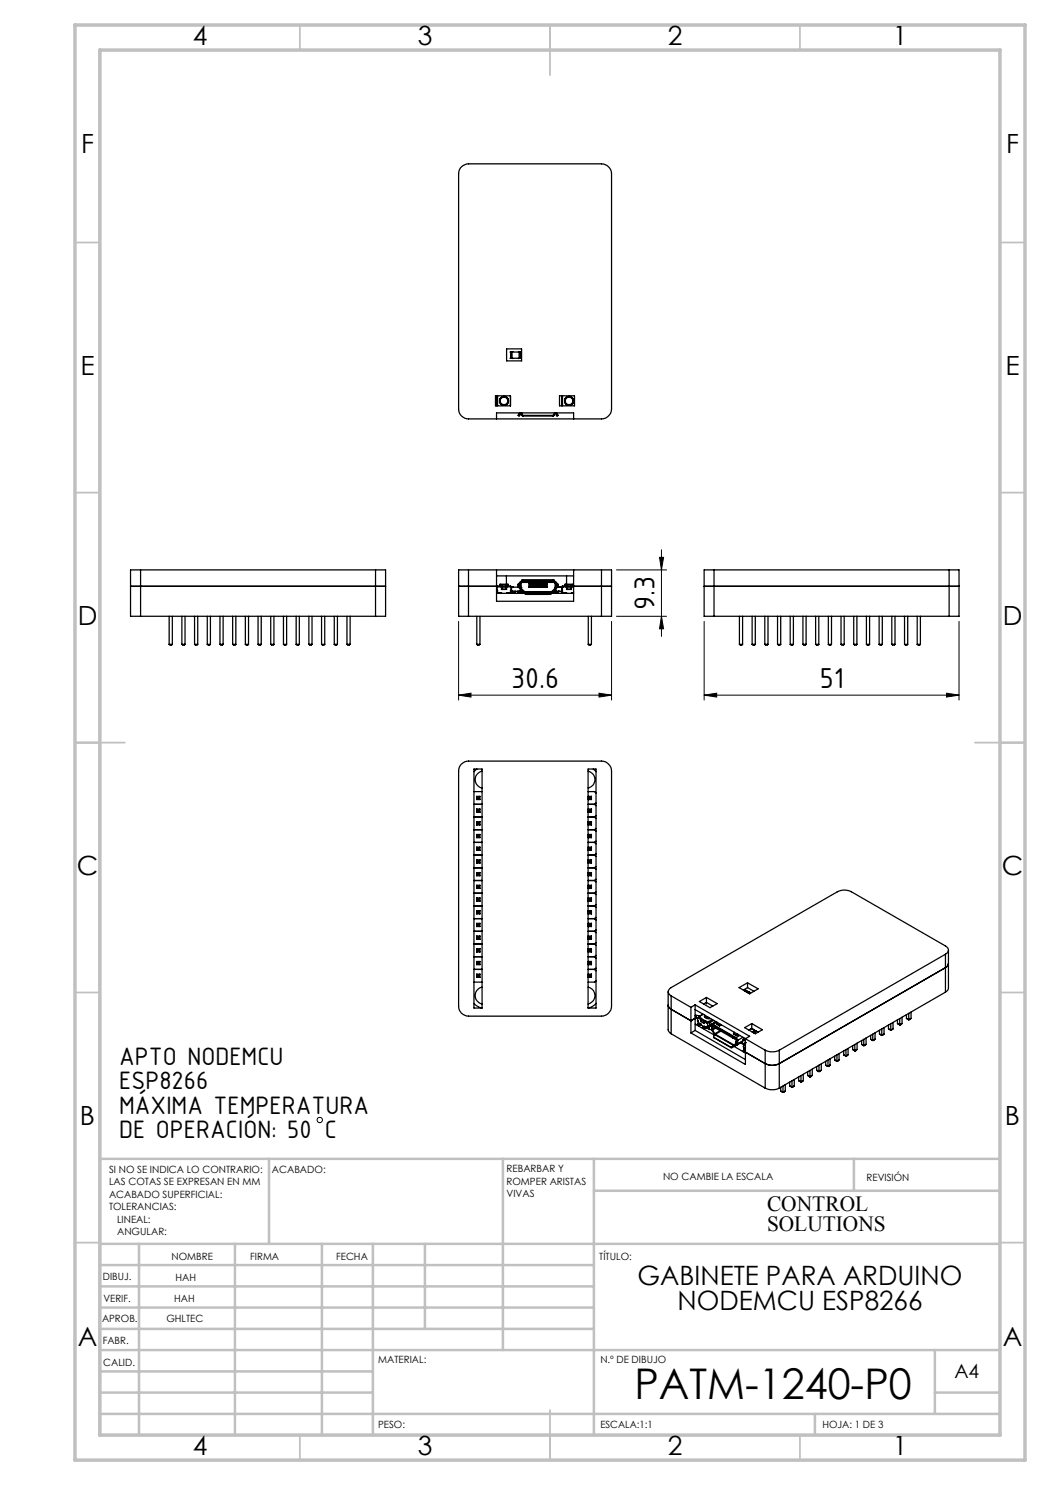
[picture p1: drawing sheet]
<svg xmlns="http://www.w3.org/2000/svg" width="210mm" height="297mm" viewBox="0 0 210 297" stroke-linecap="round" stroke-linejoin="round" font-family="sans-serif">
<g fill="none" stroke="#c0c0c0" stroke-width=".35">
<path d="M60 5v5M110 5v10M160 5v5M15 48.5h5M200 48.5h5M15 98.5h5M200 98.5h5M15 148.5h10M195 148.5h10M15 198.5h5M200 198.5h5M15 248.5h5"/>
<path d="M200 248.5h5M60 287v5M110 282v10M160 287v5"/>
</g>
<g fill="none" stroke="#c0c0c0" stroke-width=".5">
<path d="M53.8 231.8v17M100.6 231.8v38.2M118.8 231.8v55.2M118.8 238.2h81.2M170.8 231.8v6.4M200 231.8h-180v55.2M20 248.8h180M20 257.3h98.8M20 253h98.8M27.8 248.8v38.2M47 248.8v38.2M64.4 248.8v38.2"/>
<path d="M74.6 248.8v38.2M85 248.8v17M20 265.8h98.8M20 261.5h98.8M20 278.5h54.6M20 274.3h54.6M20 270h180M187 278.5h13M187 270v12.8M20 282.8h180M163 282.8v4.2"/>
</g>
<path d="M15 5h190v287h-190zM20 10h180v277h-180z" fill="none" stroke="#c0c0c0" stroke-width=".7"/>
<g fill="none" stroke="#000" stroke-width=".2">
<path d="M123.3 114h10M131.9 111.5h.8l-.4 2.5zM132.3 110v17.3M91.7 139l2.5-.4v.8zM91.7 124.3v15.7M91.7 139h30.6M119.8 138.6l2.5 .4-2.5 .4zM122.3 124.3v15.7M123.3 123.3h10M132.3 123.3l.4 2.5h-.8zM140.8 139l2.5-.4v.8zM140.8 139h51"/>
<path d="M140.8 124.3v15.7M189.3 138.6l2.5 .4-2.5 .4zM191.8 124.3v15.7"/>
<circle cx="64" cy="224" r=".53"/>
</g>
<g fill="#000">
<path d="M119.8 138.6l2.5 .4-2.5 .4zM91.7 139l2.5-.4v.8z"/>
<path d="M132.3 123.3l.4 2.5h-.8zM131.9 111.5h.8l-.4 2.5z"/>
<path d="M140.8 139l2.5-.4v.8zM189.3 138.6l2.5 .4-2.5 .4z"/>
</g>
<g fill="none" stroke="#000" stroke-width=".25">
<path d="M92.3 33.4l.7-.5 .7-.1h26.6a2.05 2.05 0 0 1 2 2v47a2.05 2.05 0 0 1-2 2h-26.6a1.99 1.99 0 0 1-2-2v-47a1.91 1.91 0 0 1 .6-1.4zM99.1 79.2h3v2h-3zM99.3 79.2v2M99.5 79.2v2M99.9 80v.4M101.3 69.8h3v2.4h-3zM101.7 80v.4M102 70.4h.1M102.1 71.6h.1M102.1 71.6h-.1M102.1 70.4v1.2M102.1 70.4h.2"/>
<path d="M102.2 70.4h.1M102.2 71.6h.1M102.2 70.4h-.1M102.2 70.4h1.9M102.2 71.6h1.9M102.3 71.6h.1M102.3 70.4v1.2M102.3 70.4h.1M102.4 71.6l.2 .1M102.6 70.3l-.2 .1M103.7 70.3l.2 .1M103.8 71.7h-.1"/>
<path d="M103.9 70.4h.1M103.9 70.4v1.2M103.9 70.4h.2M103.9 71.6h.2M103.9 71.6h.1M104.1 71.6h.1M104.1 70.4h.1M104.1 71.6h.2M104.1 70.4v1.2M104.2 70.4h-.1M111.9 79.2h3v2h-3zM112.3 79.2v2"/>
<path d="M112.5 79.2v2M112.9 80v.4M114.7 80v.4M99.3 83.8v-1.2h15.4v1.2M103.8 82.9l-.2 .2 .2 .1 .2-.2M103.8 82.9l.2 .1M103.9 82.6l-.1 .3M104.2 82.6h.1M104.2 82.6l-.2 .4M104.4 82.9l.2 .2M104.4 82.6v.4l.2 .2M104.6 83.1v.1"/>
<path d="M104.6 83.1h6M104.6 83.2h6M110.6 83.1v.1M110.9 82.9l-.3 .2M110.9 82.6v.4l-.3 .2M111.1 82.6l.2 .4M111.3 82.6l.2 .3M111.5 82.9l.1 .2-.2 .1-.1-.2M111.5 82.9l-.2 .1M26.1 117.3h51M28.1 114h-2v9.3h2M28.1 114h47"/>
<path d="M28.1 114v9.3M75.1 114h2v9.3h-2M75.1 114v9.3M91.7 117.3h7.7M93.7 114h-2v9.3h2M93.7 114v9.3M93.7 114h26.6M99.3 117.4h.1M99.3 118.1h.1M99.3 118.7h5.7M99.3 114v6.3h15.4v-6.3M99.3 115.2h15.4"/>
<path d="M99.4 118.2h.1M99.4 117.4h.1M99.4 118.1v.3h-.1M99.4 117.5h.1M99.5 117.4l-.1 .1M99.6 117.2v.2M99.8 118.7v-.2h.5v.2M99.9 116.9l.1-.1h1.6l.1 .1M99.9 116.9h1.8M99.9 116.9v.3M100 117.2h.3M100 117.2h-.6l-.1 .2"/>
<path d="M100 117.2v.2M100.3 117.4v.5h1v-.5M100.3 117.2h.9M100.4 117.2v.2M100.4 117.5l-.1-.1h-.8l-.2 .7h.2v.6M100.4 117.4h.8M100.4 117.4v.4h.8v-.4M101.2 117.2h.1M101.2 117.2v.2M101.2 117.2h.4M101.3 117.4l-.1 .1M101.3 117.4h.8l.2 .7h-.2v.6"/>
<path d="M101.3 115.2v1.6M101.3 118.7v-.2h.5v.2M101.6 117.2h.5l.2 .2M101.6 117.2v.2M101.7 116.9v.3M102.1 117.2v.2M102.1 118.2h.1M102.1 117.4l.1 .1M102.1 117.4h.1M102.2 117.5h.1M102.2 118.1v.3h.7M102.2 118.1h.1"/>
<path d="M102.3 117.4h.4M102.3 117.4h1.3M102.3 117.4v1.3M102.3 118.3h1.9M102.3 118.3h.1M102.3 117.4h.1M102.4 118.3h.1M102.9 118.4v.3M102.9 118.4h.1M103 118.3h.1M103.5 118.3h.1M103.5 118.4h.1"/>
<path d="M103.5 118.4v.3M103.6 118.4l-.1 .3M103.6 118.4h.1M103.6 118.4h-.1M103.6 117.3l.1 .2h.4M103.6 117.3h.2M103.6 116.9h.2M103.6 116.9v.4M103.6 117.4h-.1M103.8 118.3h.1M103.8 117.3l.2 .5 .7 .7 .3 .1M103.8 116.9v.4"/>
<path d="M103.9 118.3h.1M104.1 118.3h.1M104.1 118.3v.1M104.1 117.5h.1M104.1 116.7v.8M104.2 116.7h-.5l-.1 .2M104.2 117.5h.1M104.2 117.5l.8 .9M104.2 116.7v.8M104.2 117.9v.5M104.4 116.4v.1M104.4 116.5l-.2 .2"/>
<path d="M104.4 116.4h6.5M104.4 116.5h6.5M104.4 118.6v.1M104.4 118.6h.1M104.6 118.4h-1v.2h1.3M104.6 116.2h-.2a.37 .37 0 0 0-.4 .5l-.2 .2M104.6 116h-.2v.4M104.6 116.2h6M104.6 116v.2M104.6 116h6M104.7 118.6v.1M104.7 118.6h.1"/>
<path d="M105 118.5l.3 .2M105 118.4v.4l.3 .1M105 118.4h5.2M105.3 118.7h4.7M105.3 118.9h4.7M105.3 118.7v.2M105.8 116.7l.1 .1M105.8 117.5h3.6M105.8 116.7h3.6M105.8 116.7v.8M105.9 116.8l.1 .1M105.9 117.4l-.1 .1"/>
<path d="M105.9 117.4h3.4M105.9 116.8h3.4M105.9 116.8v.6M106 117.3l-.1 .1M106 117.3h.1M106 116.9v.4M106 116.9h3.2M106.1 117.2l.1 .1M106.1 117.3l.1 .1M106.1 117.2h.4M106.1 117.2v.1M106.2 117.3h.2"/>
<path d="M106.2 117.3v.1M106.2 117.4h.1M106.4 117.3v.2M106.4 117.4v.1M106.4 117.3v.1M106.5 117.3l-.1 .1M106.5 117.2l-.1 .1M106.5 117.3h.3M106.5 117.2v.1M106.8 117.2v.1M106.8 117.3v.1M106.8 117.2h.4"/>
<path d="M106.8 117.4v.1M106.8 117.3h.3M106.9 117.3v.2M107.1 117.3v.2M107.1 117.4v.1M107.1 117.3v.1M107.2 117.3l-.1 .1M107.2 117.2l-.1 .1M107.2 117.3h.2M107.2 117.2v.1M107.4 117.2l.1 .1M107.4 117.3l.1 .1"/>
<path d="M107.4 117.2h.4M107.4 117.2v.1M107.5 117.4v.1M107.5 117.3h.2M107.5 117.3v.1M107.5 117.3v.2M107.7 117.3v.2M107.7 117.4v.1M107.7 117.3v.1M107.8 117.3l-.1 .1M107.8 117.2l-.1 .1M107.8 117.3h.2"/>
<path d="M107.8 117.2v.1M108 117.2l.1 .1M108 117.3l.1 .1M108 117.2h.5M108 117.2v.1M108.2 117.4h.1M108.1 117.3h.3M108.1 117.3v.1M108.4 117.4v.1M108.4 117.4h.1M108.4 117.3v.1M108.5 117.3l-.1 .1"/>
<path d="M108.5 117.2l-.1 .1M108.5 117.3h.2M108.5 117.2v.1M108.7 117.2l.1 .1M108.7 117.3l.1 .1M108.7 117.2h.4M108.7 117.2v.1M108.8 117.4h.1M108.8 117.3h.2M108.8 117.3v.1M109 117.3v.2M109 117.4v.1"/>
<path d="M109 117.3v.1M109.1 117.3l-.1 .1M109.1 117.2l-.1 .1M109.1 117.3h.1M109.1 117.2v.1M109.2 117.3l.1 .1M109.2 116.9v.4M109.3 116.8l-.1 .1M109.3 117.4l.1 .1M109.3 116.8v.6M109.4 116.7l-.1 .1M109.4 116.7v.8"/>
<path d="M110 118.7v.2M110.2 118.5l-.2 .2M110.2 118.4v.4l-.2 .1M110.2 118.7h4.5M110.6 116l.3 .1v.3M110.6 116.2l.5 .1 .2 .4M110.6 116v.2M110.7 118.4h.9M110.9 116.4v.1M110.9 116.5l.2 .2M111.1 118.2l.1 .2M111.1 118.3v.1"/>
<path d="M111.1 116.7h.1M111.1 117.5h.1M111.1 117.5l-.9 .9h-5.2M111.1 116.7v.8M111.1 117.9v.5M111.1 116.7h.4l.1 .2M111.1 118.3h.1M111.2 118.3h.1M111.2 118.3v.1M111.3 118.6h.1M111.3 116.7l.1 .2M111.3 117.5l-.1 .3-.7 .7-.3 .1"/>
<path d="M111.3 118.6v.1M111.4 117.3l-.1 .2M111.4 117.3h.2M111.4 116.9v.4M111.4 116.9h.2M111.6 117.3l-.1 .2h-.4M111.6 118.3h.1M111.6 116.9v.4M111.6 118.3v.3h-1.3M111.7 118.4l-.1 .1M111.7 118.3l-.2 .4M111.7 118.3h.1"/>
<path d="M111.7 118.3h.6M112.3 117.4h.1M112.3 117.4v1.3M112.3 117.4h-.3M112.3 118.1h.2M112.5 117.4h.1M112.5 118.2h.1M112.5 118.1v.3h-.2M112.5 117.5h.1M112.5 117.4v.1M112.6 117.2v.2M112.8 118.7v-.2h.5v.2"/>
<path d="M113 116.9v-.1h1.6l.1 .1M113 116.9h1.7M113 116.9l-.1 .3M113.1 117.2h.2M113.1 117.2h-.6l-.2 .2h-.7M113.1 117.2v.2M113.3 115.2v1.6M113.3 117.4v.5h1v-.5M113.3 117.2h.1M113.3 117.2v.2M113.3 117.5v-.1h-.8l-.2 .7h.2v.6M113.3 117.4h1"/>
<path d="M113.3 117.2h1M113.3 117.4v.4h1v-.4M114.3 117.2h.1M114.3 117.2v.2M114.3 117.2h.2M114.5 117.2v.2M114.7 116.9v.3h-.2M114.7 117.4h-.4v.1M114.7 117.3h7.6M114.7 118.5h-.4v.2M120.3 114h2v9.3h-2M120.3 114v9.3"/>
<path d="M140.8 117.3h51M142.8 114h-2v9.3h2M142.8 114h47M142.8 114v9.3M189.8 114h2v9.3h-2M189.8 114v9.3M28.1 123.3h47M33.8 128.9h.7M33.8 128.9l.2 .1 .5-.1M33.8 123.3v5.6M34.5 123.3v5.6M36.4 128.9h.6"/>
<path d="M36.4 128.9l.1 .1 .5-.1M36.4 123.3v5.6M37 123.3v5.6M38.9 128.9h.6M38.9 128.9l.2 .1 .4-.1M38.9 123.3v5.6M39.5 123.3v5.6M41.5 128.9h.6M41.5 128.9l.1 .1 .5-.1M41.5 123.3v5.6M42.1 123.3v5.6M44 128.9h.6"/>
<path d="M44 128.9l.2 .1 .4-.1M44 123.3v5.6M44.6 123.3v5.6M46.5 128.9h.7M46.5 128.9l.2 .1 .5-.1M46.5 123.3v5.6M47.2 123.3v5.6M49.1 128.9h.6M49.1 128.9l.1 .1 .5-.1M49.1 123.3v5.6M49.7 123.3v5.6M51.6 128.9h.6"/>
<path d="M51.6 128.9l.2 .1 .4-.1M51.6 123.3v5.6M52.2 123.3v5.6M54.2 128.9h.6M54.2 128.9l.1 .1 .5-.1M54.2 123.3v5.6M54.8 123.3v5.6M56.7 128.9h.6M56.7 128.9l.2 .1 .4-.1M56.7 123.3v5.6M57.3 123.3v5.6M59.2 128.9h.7"/>
<path d="M59.2 128.9l.2 .1 .5-.1M59.2 123.3v5.6M59.9 123.3v5.6M61.8 128.9h.6M61.8 128.9l.1 .1 .5-.1M61.8 123.3v5.6M62.4 123.3v5.6M64.3 128.9h.6M64.3 128.9l.2 .1 .4-.1M64.3 123.3v5.6M64.9 123.3v5.6M66.9 128.9h.6"/>
<path d="M66.9 128.9l.1 .1 .5-.1M66.9 123.3v5.6M67.5 123.3v5.6M69.4 128.9h.6M69.4 128.9l.2 .1 .4-.1M69.4 123.3v5.6M70 123.3v5.6M93.7 123.3h26.6M95.4 123.3v5.6M95.4 128.9h.6M95.4 128.9l.1 .1 .5-.1M96 123.3v5.6"/>
<path d="M117.7 128.9h.6M117.7 128.9l.1 .1 .5-.1M117.7 123.3v5.6M118.3 123.3v5.6M142.8 123.3h47M147.9 128.9h.6M147.9 128.9l.2 .1 .4-.1M147.9 123.3v5.6M148.5 123.3v5.6M150.4 128.9h.7M150.4 128.9l.2 .1 .5-.1M150.4 123.3v5.6"/>
<path d="M151.1 123.3v5.6M153 128.9h.6M153 128.9l.1 .1 .5-.1M153 123.3v5.6M153.6 123.3v5.6M155.5 128.9h.6M155.5 128.9l.2 .1 .4-.1M155.5 123.3v5.6M156.1 123.3v5.6M158 128.9h.7M158 128.9l.2 .1 .5-.1M158 123.3v5.6"/>
<path d="M158.7 123.3v5.6M160.6 128.9h.6M160.6 128.9l.2 .1 .4-.1M160.6 123.3v5.6M161.2 123.3v5.6M163.1 128.9h.7M163.1 128.9l.2 .1 .5-.1M163.1 123.3v5.6M163.8 123.3v5.6M165.7 128.9h.6M165.7 128.9l.1 .1 .5-.1M165.7 123.3v5.6"/>
<path d="M166.3 123.3v5.6M168.2 128.9h.6M168.2 128.9l.2 .1 .4-.1M168.2 123.3v5.6M168.8 123.3v5.6M170.7 128.9h.7M170.7 128.9l.2 .1 .5-.1M170.7 123.3v5.6M171.4 123.3v5.6M173.3 128.9h.6M173.3 128.9l.2 .1 .4-.1M173.3 123.3v5.6"/>
<path d="M173.9 123.3v5.6M175.8 128.9h.7M175.8 128.9l.2 .1 .5-.1M175.8 123.3v5.6M176.5 123.3v5.6M178.4 128.9h.6M178.4 128.9l.1 .1 .5-.1M178.4 123.3v5.6M179 123.3v5.6M180.9 128.9h.6M180.9 128.9l.2 .1 .4-.1M180.9 123.3v5.6"/>
<path d="M181.5 123.3v5.6M183.4 128.9h.7M183.4 128.9l.2 .1 .5-.1M183.4 123.3v5.6M184.1 123.3v5.6M92.3 152.8a1.92 1.92 0 0 1 1.4-.6h26.6a2.05 2.05 0 0 1 2 2v47a2.05 2.05 0 0 1-2 2h-26.6a1.99 1.99 0 0 1-2-2v-47a1.91 1.91 0 0 1 .6-1.4zM94.8 158.3h1.6M94.8 153.8h1.6v47.8h-1.6zM95.4 159.3v.6M95.4 159.9h.6M95.4 159.3l.1 .2M95.4 159.3h.6"/>
<path d="M95.4 153.8l-.6 .5M95.5 159.8l-.1 .1M95.5 159.8h.3M95.5 159.5v.3M95.5 159.5h.3M95.8 159.8l.2 .1M95.8 159.5v.3M96 159.3v.6M96 159.3l-.2 .2M96.4 154.2a1.71 1.71 0 0 0-1.4 1.7 1.71 1.71 0 0 0 1.4 1.7M117.6 154.2a1.71 1.71 0 0 1 1.4 1.7 1.71 1.71 0 0 1-1.4 1.7M117.6 158.3h1.3l.3 .3"/>
<path d="M117.6 153.8h1.6v47.8h-1.6zM117.7 159.3v.6M117.7 159.9h.6M117.7 159.3h.6M117.7 159.3l.1 .2M117.8 159.8h.3M117.8 159.5h.3M117.8 159.5v.3M117.8 159.8l-.1 .1M118.1 159.5v.3M118.1 159.8l.2 .1M118.3 159.3v.6"/>
<path d="M118.3 159.3l-.2 .2M118.6 153.8l.6 .5M94.8 171h1.6M94.8 173.6h1.6M94.8 176.1h1.6M94.8 160.9h1.6M94.8 163.4h1.6M94.8 165.9h1.6M94.8 168.5h1.6M94.8 178.6h1.6M95.4 161.8v.7M95.4 164.4v.6"/>
<path d="M95.4 166.9v.6M95.4 169.4v.7M95.4 172v.6M95.4 174.5v.7M95.4 177.1v.6M95.4 179.6v.6M95.4 172.6h.6M95.4 172l.1 .2M95.4 172h.6M95.4 174.5l.1 .2M95.4 175.2h.6M95.4 174.5h.6"/>
<path d="M95.4 162.5h.6M95.4 161.8h.6M95.4 165h.6M95.4 164.4h.6M95.4 167.5h.6M95.4 166.9h.6M95.4 170.1h.6M95.4 169.4h.6M95.4 177.7h.6M95.4 177.1h.6M95.4 179.6h.6M95.4 169.4l.1 .2"/>
<path d="M95.4 164.4l.1 .1M95.4 161.8l.1 .2M95.4 166.9l.1 .2M95.4 177.1l.1 .1M95.4 179.6l.1 .2M95.5 162v.3M95.5 164.5v.3M95.5 167.1v.3M95.5 169.6v.3M95.5 172.2v.3M95.5 174.7v.3M95.5 177.2v.3"/>
<path d="M95.5 179.8v.3M95.5 172.5l-.1 .1M95.5 172.5h.3M95.5 172.2h.3M95.5 175l-.1 .2M95.5 175h.3M95.5 174.7h.3M95.5 162.3h.3M95.5 162h.3M95.5 164.8h.3M95.5 164.5h.3M95.5 167.4h.3"/>
<path d="M95.5 167.1h.3M95.5 169.9h.3M95.5 169.6h.3M95.5 177.5h.3M95.5 177.2h.3M95.5 179.8h.3M95.5 169.9l-.1 .2M95.5 164.8l-.1 .2M95.5 162.3l-.1 .2M95.5 167.4l-.1 .1M95.5 177.5l-.1 .2M95.8 162.3l.2 .2"/>
<path d="M95.8 172.5l.2 .1M95.8 162v.3M95.8 164.5v.3M95.8 167.1v.3M95.8 169.6v.3M95.8 172.2v.3M95.8 174.7v.3M95.8 177.2v.3M95.8 179.8v.3M95.8 175l.2 .2M95.8 169.9l.2 .2M95.8 164.8l.2 .2"/>
<path d="M95.8 167.4l.2 .1M95.8 177.5l.2 .2M96 161.8v.7M96 164.4v.6M96 166.9v.6M96 169.4v.7M96 172v.6M96 174.5v.7M96 177.1v.6M96 179.6v.6M96 172l-.2 .2M96 174.5l-.2 .2"/>
<path d="M96 169.4l-.2 .2M96 164.4l-.2 .1M96 161.8l-.2 .2M96 166.9l-.2 .2M96 177.1l-.2 .1M96 179.6l-.2 .2M117.6 171h1.3M117.6 173.6h1.3M117.6 176.1h1.3M117.6 160.9h1.3M117.6 163.4h1.3M117.6 165.9h1.3"/>
<path d="M117.6 168.5h1.3M117.6 178.6h1.3M117.7 161.8v.7M117.7 164.4v.6M117.7 166.9v.6M117.7 169.4v.7M117.7 172v.6M117.7 174.5v.7M117.7 177.1v.6M117.7 179.6v.6M117.7 172.6h.6M117.7 172h.6"/>
<path d="M117.7 175.2h.6M117.7 174.5h.6M117.7 162.5h.6M117.7 161.8l.1 .2M117.7 161.8h.6M117.7 164.4l.1 .1M117.7 165h.6M117.7 164.4h.6M117.7 167.5h.6M117.7 166.9l.1 .2M117.7 166.9h.6M117.7 170.1h.6"/>
<path d="M117.7 169.4l.1 .2M117.7 169.4h.6M117.7 172l.1 .2M117.7 174.5l.1 .2M117.7 177.1l.1 .1M117.7 177.7h.6M117.7 177.1h.6M117.7 179.6l.1 .2M117.7 179.6h.6M117.8 172.5h.3M117.8 172.2h.3M117.8 175h.3"/>
<path d="M117.8 174.7h.3M117.8 162.3l-.1 .2M117.8 162.3h.3M117.8 162v.3M117.8 164.5v.3M117.8 167.1v.3M117.8 169.6v.3M117.8 172.2v.3M117.8 174.7v.3M117.8 177.2v.3M117.8 179.8v.3M117.8 162h.3"/>
<path d="M117.8 164.8l-.1 .2M117.8 164.8h.3M117.8 164.5h.3M117.8 167.4l-.1 .1M117.8 167.4h.3M117.8 167.1h.3M117.8 169.9l-.1 .2M117.8 169.9h.3M117.8 169.6h.3M117.8 172.5l-.1 .1M117.8 175l-.1 .2M117.8 177.5l-.1 .2"/>
<path d="M117.8 177.5h.3M117.8 177.2h.3M117.8 179.8h.3M118.1 162.3l.2 .2M118.1 162v.3M118.1 164.5v.3M118.1 167.1v.3M118.1 169.6v.3M118.1 172.2v.3M118.1 174.7v.3M118.1 177.2v.3M118.1 179.8v.3"/>
<path d="M118.1 164.8l.2 .2M118.1 167.4l.2 .1M118.1 169.9l.2 .2M118.1 172.5l.2 .1M118.1 175l.2 .2M118.1 177.5l.2 .2M118.3 161.8v.7M118.3 164.4v.6M118.3 166.9v.6M118.3 169.4v.7M118.3 172v.6M118.3 174.5v.7"/>
<path d="M118.3 177.1v.6M118.3 179.6v.6M118.3 161.8l-.2 .2M118.3 164.4l-.2 .1M118.3 166.9l-.2 .2M118.3 169.4l-.2 .2M118.3 172l-.2 .2M118.3 174.5l-.2 .2M118.3 177.1l-.2 .1M118.3 179.6l-.2 .2M118.9 160.9l.3 .2M118.9 163.4l.3 .3"/>
<path d="M118.9 165.9l.3 .3M118.9 168.5l.3 .3M118.9 171l.3 .3M118.9 173.6l.3 .2M118.9 176.1l.3 .3M118.9 178.6l.3 .3M119.2 163.2l-.3 .2M119.2 165.7l-.3 .2M119.2 168.2l-.3 .3M119.2 170.8l-.3 .2M119.2 173.3l-.3 .3M119.2 175.9l-.3 .2"/>
<path d="M119.2 178.4l-.3 .2M119.2 160.6l-.3 .3M94.8 181.2h1.6M94.8 183.7h1.6M94.8 186.3h1.6M94.8 188.8h1.6M94.8 191.3h1.6M94.8 193.9h1.6M94.8 196.4h1.6M95.4 182.1v.7M95.4 184.7v.6M95.4 187.2v.7"/>
<path d="M95.4 189.8v.6M95.4 192.3v.6M95.4 194.8v.7M95.4 180.2h.6M95.4 182.1l.1 .2M95.4 182.8h.6M95.4 182.1h.6M95.4 184.7l.1 .2M95.4 185.3h.6M95.4 184.7h.6M95.4 187.9h.6M95.4 187.2l.1 .2"/>
<path d="M95.4 187.2h.6M95.4 189.8l.1 .1M95.4 190.4h.6M95.4 189.8h.6M95.4 192.3l.1 .2M95.4 192.9h.6M95.4 192.3h.6M95.4 194.8l.1 .2M95.4 195.5h.6M95.4 194.8h.6M95.5 182.3v.3M95.5 184.9v.3"/>
<path d="M95.5 187.4v.3M95.5 189.9v.3M95.5 192.5v.3M95.5 195v.3M95.5 180.1h.3M95.5 182.3h.3M95.5 182.6h.3M95.5 182.6l-.1 .2M95.5 185.2l-.1 .1M95.5 185.2h.3M95.5 184.9h.3M95.5 187.7l-.1 .2"/>
<path d="M95.5 187.7h.3M95.5 187.4h.3M95.5 190.2l-.1 .2M95.5 190.2h.3M95.5 189.9h.3M95.5 192.8l-.1 .1M95.5 192.8h.3M95.5 192.5h.3M95.5 195.3l-.1 .2M95.5 195.3h.3M95.5 195h.3M95.5 180.1l-.1 .1"/>
<path d="M95.8 182.3v.3M95.8 184.9v.3M95.8 187.4v.3M95.8 189.9v.3M95.8 192.5v.3M95.8 195v.3M95.8 182.6l.2 .2M95.8 185.2l.2 .1M95.8 187.7l.2 .2M95.8 190.2l.2 .2M95.8 192.8l.2 .1M95.8 195.3l.2 .2"/>
<path d="M95.8 180.1l.2 .1M96 182.1v.7M96 184.7v.6M96 187.2v.7M96 189.8v.6M96 192.3v.6M96 194.8v.7M96 182.1l-.2 .2M96 184.7l-.2 .2M96 187.2l-.2 .2M96 189.8l-.2 .1M96 192.3l-.2 .2"/>
<path d="M96 194.8l-.2 .2M96.4 197.4a1.71 1.71 0 0 0-1.4 1.7 1.71 1.71 0 0 0 1.4 1.7M117.6 197.4a1.71 1.71 0 0 1 1.4 1.7 1.71 1.71 0 0 1-1.4 1.7M117.6 181.2h1.3M117.6 183.7h1.3M117.6 186.3h1.3M117.6 188.8h1.3M117.6 191.3h1.3M117.6 193.9h1.3M117.7 182.1v.7M117.7 184.7v.6M117.7 187.2v.7"/>
<path d="M117.7 189.8v.6M117.7 192.3v.6M117.7 194.8v.7M117.7 180.2h.6M117.7 182.8h.6M117.7 182.1h.6M117.7 185.3h.6M117.7 184.7h.6M117.7 187.9h.6M117.7 187.2h.6M117.7 190.4h.6M117.7 189.8h.6"/>
<path d="M117.7 192.9h.6M117.7 192.3h.6M117.7 195.5h.6M117.7 194.8h.6M117.7 182.1l.1 .2M117.7 184.7l.1 .2M117.7 187.2l.1 .2M117.7 189.8l.1 .1M117.7 192.3l.1 .2M117.7 194.8l.1 .2M117.8 182.3v.3M117.8 184.9v.3"/>
<path d="M117.8 187.4v.3M117.8 189.9v.3M117.8 192.5v.3M117.8 195v.3M117.8 180.1h.3M117.8 180.1l-.1 .1M117.8 182.3h.3M117.8 182.6h.3M117.8 185.2h.3M117.8 184.9h.3M117.8 187.7h.3M117.8 187.4h.3"/>
<path d="M117.8 190.2h.3M117.8 189.9h.3M117.8 192.8h.3M117.8 192.5h.3M117.8 195.3h.3M117.8 195h.3M117.8 182.6l-.1 .2M117.8 185.2l-.1 .1M117.8 187.7l-.1 .2M117.8 190.2l-.1 .2M117.8 192.8l-.1 .1M117.8 195.3l-.1 .2"/>
<path d="M118.1 182.3v.3M118.1 184.9v.3M118.1 187.4v.3M118.1 189.9v.3M118.1 192.5v.3M118.1 195v.3M118.1 180.1l.2 .1M118.1 182.6l.2 .2M118.1 185.2l.2 .1M118.1 187.7l.2 .2M118.1 190.2l.2 .2M118.1 192.8l.2 .1"/>
<path d="M118.1 195.3l.2 .2M118.3 182.1v.7M118.3 184.7v.6M118.3 187.2v.7M118.3 189.8v.6M118.3 192.3v.6M118.3 194.8v.7M118.3 182.1l-.2 .2M118.3 184.7l-.2 .2M118.3 187.2l-.2 .2M118.3 189.8l-.2 .1M118.3 192.3l-.2 .2"/>
<path d="M118.3 194.8l-.2 .2M118.9 181.2l.3 .3M118.9 183.7l.3 .3M118.9 186.3l.3 .2M118.9 188.8l.3 .3M118.9 191.3l.3 .3M118.9 193.9l.3 .3M119.2 180.9l-.3 .3M119.2 183.5l-.3 .2M119.2 186l-.3 .3M119.2 188.6l-.3 .2M119.2 191.1l-.3 .2"/>
<path d="M119.2 193.6l-.3 .3M119.2 196.2l-.3 .2h-1.3M133.6 198.4v7.5l.2 .5 .4 .4M134.2 199.2l4 2.3M134.2 199.2v7.6M141.3 199.5v1.3M148.8 198l.2 .3M148.8 198h.1M148.8 198v.1M148.8 198l.9 .5M148.9 198h.1M148.9 198h-.1"/>
<path d="M149 198h.1M149 198l.8 .4M149.4 198.4l.3 .2M149.5 196.6l-1.7 .9 2.1 1.3M149.5 196.6l2.1 1.2-1.7 1M149.5 197.5l-.8 .5M149.5 196.6v.9M149.5 197.5l1.3 .8M149.7 198.5v.1M149.8 198.5h.1M149.8 198.5h-.1M149.8 198.4v.1"/>
<path d="M149.8 198.5v.1M149.8 198.5l.2 .3M149.8 198.5l-.1 .1M149.8 198.5l-.2 .1M189.1 190.8a.87 .87 0 0 0 .6-.8 .87 .87 0 0 0-.6-.8l-18.8-10.8a3 3 0 0 0-2.8 0l-33.3 19.1a.87 .87 0 0 0-.6 .8 .87 .87 0 0 0 .6 .9M189.1 190.8l-33.2 19.2M189.1 190.8v7.6M189.1 198.4l-33.2 19.2M189.7 192.7l-.2 .4-.4 .4-33.2 19.2a3 3 0 0 1-2.9 0l-4-2.2M189.7 190v7.6l-.2 .4-.4 .4M94.8 200.7l1.1 .8 .5 .1M119.2 200.7l-.7 .6-.9 .3"/>
<path d="M133.6 201l.2 .5 .4 .4 4 2.2 .8-.4M134.2 206.8l18.8 10.8M138.2 206.6l10.9 6.3v-5.2M138.2 201.5v5.1M139 204.8l3.9 2.2M139 201l10.9 6.3-.8 .4M139 201l-.8 .5M139 201v5.1M139 201.9l10.1 5.8M139 206.1l-.8 .5M139 206.1l10.1 5.8M139.3 203.1v.6"/>
<path d="M139.3 203.1l-.3 .1M139.5 204.9l.3 .2M139.5 204.9l.3 .3M139.6 204.1v.2M139.6 203.7h-.6M139.6 203.5l-.1 .6h.1l.1 .6M139.6 203.5l.6 .4M139.7 203.5h-.1M139.7 203.4l.4 .3M139.7 203.4l.4 .4M139.8 205.1v.1M139.8 203.3v.1"/>
<path d="M139.9 200.3l1.4-.8 2.1 1.2-1.4 .8zM140 203.2l-.2 .1M140 203.2v.1M140 203.3l-.3 .1M140.1 203.7h.2M140.1 203.8h.2M140.1 203.7v.1M140.2 204l.6 .4M140.2 204v.3l.6 .4M140.2 203.9h.1M140.2 205l.6 .3M140.2 204.8v.2"/>
<path d="M140.2 204.8l-.4-.2-.3 .3M140.2 204.8l-.4 .3M140.2 205l-.4 .2M140.3 203.8l-.1 .2M140.3 203.7l.6 .4M140.3 203.7v.1M140.5 205.5l.4-.3 .4 .3M140.5 205.5l.4 .2M140.5 205.5v.1l.4 .2M140.6 202.8l-.7 .4-.9-.1M140.6 202.9l-.6 .3M140.7 200.8l.6-.3 1.3 .7"/>
<path d="M140.8 204.4v.3M140.8 200.7v.2M140.9 205.7v.1M140.9 204.1l-.1 .3M140.9 203.4h.1M140.9 203.4v-.4l.2 .3 .6 .2M140.9 204.3l.6 .3M140.9 204.1l-.1 .6M140.9 204.6l-.1 .1M140.9 204.1h.2v.2M140.9 203.1v.3l.4 .3h.8M140.9 204.1h.1"/>
<path d="M140.9 203.2v.1M141 204.2l-.1 .1M141.1 204.3h-.2M141.1 204.3l.4 .2M141.1 204.3l.4 .3M141.3 205.6l.2 .1M141.3 205.5v.1M141.3 205.6l-.4 .2M141.3 205.5l-.4 .2M141.5 204.6l.1 .7M141.5 204.5v.1M141.6 205.3l.1 .2"/>
<path d="M141.6 205.3l-.1-.1v.5M141.6 205.2l.1 .1M141.7 205.3v.2M141.7 205.3l.1 .5M141.7 205.5l-.2 .2M141.7 205.5h.1M141.7 205.3l.1 .2M141.7 205.6l.1 .1M141.8 205.7l.2 .2h.3M141.8 204.4h.1M141.8 204.3h.1M141.8 204.3l-.3 .2"/>
<path d="M141.8 204.3v.1M141.8 205.5v.2M141.8 204.4l-.3 .2M141.8 204.4l.1 .2M141.8 204.3l.2 .2M141.8 204.4l.2 .7-.4 .2M141.8 204.5h.1M141.9 205.2l-.2 .1M142 205.1h.1M142 205.1l-.3 .2M142 204.5v.6M142 205.1v.1"/>
<path d="M142 205.2l-.2 .3M142 205.2h.3v.7M142.2 205h.1M142.3 205.1h-.3M142.3 205.9l.6 1.1M142.3 205h-.1M142.3 204.9v.3M142.3 204.9v.1M142.3 205.2l4.3 2.4M142.4 204.9h.2M142.4 204.9h.1M142.5 204.9l4.2 2.5"/>
<path d="M142.5 204.9l-.2 .3M142.5 205.8l-.2 .1M142.5 205.8h.1M142.5 205.8v.2M142.5 203.9l-.7 .4M142.5 205.2v.6M142.5 206l.4 .8M142.6 204.9l4.6 2.6M142.7 207.4l.2 .2M142.8 204.1l-.8 .4M142.8 207.5l3.3 1.9M142.8 207.5l.1 .1"/>
<path d="M142.9 207.6l3.3 1.9M142.9 206.8l.2 .1M143 206.9l-.3 .4 .1 .2M143 206.9l3.6 2.2M143 205.5l-.5 .3M143.1 206.9h.1M143.1 206.9h-.1M143.1 206.9l3.7 2.1M143.1 205.6l-.6 .4M143.2 204.3l-1 .6v.2M143.2 204.4l-.8 .5M143.4 204.4l-.8 .5"/>
<path d="M143.4 204.8l.5 .4M143.4 204.8l.6 .3M143.5 204.5l-.1 .3M144 205.1l-.1 .1M144 206.1v.1M144 206.2h.1M144 206.2l-1.1 .6M144.1 204.9l-.1 .2M144.1 206.2h.1M144.1 205l-.2 .2M144.1 206.2l-1 .7M144.2 204.9l-.1 .1"/>
<path d="M144.3 205h-.2M146.1 209.4l.1 .1M146.5 209.3l-.4 .1M146.5 209.3v.1M146.5 209.4l-.3 .1M146.6 207.6l.3 .1M146.6 209.1l-.1 .2M146.7 207.4l.3 .1M146.7 207.4l-.1 .2M146.7 209.2l2.4 1.4M146.8 209.2h.1M146.8 209h.1"/>
<path d="M146.8 206.7l.4 .4M146.8 209l-.2 .1M146.8 209v.2M146.8 206.7l.5 .3M146.8 209.2l-.3 .2M146.9 206.4l-.1 .3M146.9 207.7h.3M147 207.5l-.1 .2M147 207.5h.2M147.1 208.8l.3 .2M147.1 208.8l-.3 .2M147.1 208.6h.3"/>
<path d="M147.1 208.8l.3 .1M147.1 208.6v.2M147.2 208.2l-.1 .4M147.2 207.7l.2 .3M147.2 207.5l.3 .6M147.2 208.2l.3 .1M147.2 207.5v.2M147.3 207l-.1 .1M147.4 208l-.2 .2M147.4 208l.1 .1M147.4 208.9h.1M147.4 209l-.4 .2h-.2"/>
<path d="M147.4 208.6v.3M147.4 206.8l-.1 .2M147.5 208.3l-.1 .3M147.5 207l-.3 .1M147.5 208.7h.1M147.5 208.7l-.1 .2M147.5 208.1v.6M147.5 208.7v.2M147.5 208.1v.2M147.6 206.9l-.1 .1M148 207.1l-.8 .4M148.1 208.6l.7 .4"/>
<path d="M148.3 208.5l.6 .3M148.4 208.3l-1 .6M148.6 208.2l-.2 .1M148.6 208.2l-1.1 .5M148.6 207.5l-1.1 .6M148.7 207.9l-.1 .3M148.7 207.9v.1M148.7 210.1l.3 .3M148.7 210.1l.3 .4M148.7 208l.4 .2M148.7 207.9h.1M148.7 207.9l.3-.2-.3 .2"/>
<path d="M148.7 209.4l.1 .3M148.8 208.9l-.1 .5h.1l.1 .6M148.8 207.9v.2l.3-.1M148.9 208.7l.2 .3-.3-.1M148.9 208.8l-.1 .1M148.9 208.7l.2 .1M148.9 205.5l1.5-.8 2.1 1.2-1.4 .9zM149 210.4v.1M149 208.6v.1M149 207.7l-.2 .2M149.1 208.5h.1M149.1 208.5l-.1 .1"/>
<path d="M149.1 210.3l-.1 .1M149.1 210l-.4 .1M149.1 208.6l-.2 .1M149.1 207.7l3.9 2.3M150.4 204.7v1M150.4 205.7l1.2 .7M150.4 205.7l-.6 .3M150.6 205.8l.1 .4M150.7 205.9h-.1M150.7 205.9v.1M150.7 206.2l-.3 .2M150.8 206.2h-.1"/>
<path d="M150.9 206l-.1 .2M150.9 206.1l-.1 .5v-.4M151 206.3h.1M151 206.3l.1 .1M151.1 206.2h.1M151.1 206.2l.1 .1M151.1 206.2l-.1 .1M151.1 206.1v.1M151.1 206.3v.1M151.2 206.3h-.1M151.2 206.2v.1M151.2 206.2h.1"/>
<path d="M151.2 206.2l-.1 .2M153 210a3.3 3.3 0 0 0 2.9 0M153 217.6a3.3 3.3 0 0 0 2.9 0M153 210v7.6M155.9 210v7.6M156.1 217.4v.8M156.1 218.2l.5 .3M156.6 218.5h.1M156.6 217.2v1.3M157.1 216.9v1.3M157.1 218.2l-.5 .3M157.9 216.4v.8"/>
<path d="M157.9 217.2l.5 .2M158.4 217.4h.1M158.4 216.1v1.3M158.9 215.9v1.3M158.9 217.2l-.5 .2M159.7 215.4v.7M159.7 216.1l.5 .3M160.2 216.4h.1M160.2 215.1v1.3M160.7 214.9v1.2M160.7 216.1l-.5 .3M161.5 214.3v.8"/>
<path d="M161.5 215.1l.5 .3M162 215.4h.1M162 214.1v1.3M162.5 215.1l-.5 .3M162.5 213.8v1.3M163.3 213.3v.8M163.3 214.1l.5 .2M163.8 214.3h.1M163.8 213v1.3M164.3 214.1l-.5 .2M164.3 212.8v1.3M165.1 212.3v.7"/>
<path d="M165.1 213l.5 .3M165.6 213.3h.1M165.6 212v1.3M166 211.7v1.3M166 213l-.4 .3M166.9 211.2v.8M166.9 212l.5 .3M167.4 212.3h.1M167.4 211v1.3M167.8 210.7v1.3l-.4 .3M168.7 210.2v.8M168.7 211l.5 .2"/>
<path d="M169.2 211.2h.1M169.2 209.9v1.3M169.6 209.7v1.3M169.6 211l-.4 .2M170.5 209.2v.7l.5 .3M171 210.2h.1M171 208.9v1.3M171.4 208.6v1.3M171.4 209.9l-.4 .3M172.3 208.1v.8M172.3 208.9l.5 .2M172.8 209.1h.1"/>
<path d="M172.8 207.9v1.2M173.2 207.6v1.3M173.2 208.9l-.4 .2M174.1 207.1v.8M174.1 207.9l.5 .2M174.6 208.1h.1M174.6 206.8v1.3M175 206.6v1.3M175 207.9l-.4 .2M175.9 206.1v.7M175.9 206.8l.5 .3M176.4 207.1h.1"/>
<path d="M176.4 205.8v1.3M176.8 206.8l-.4 .3M176.8 205.5v1.3M177.7 205v.8M177.7 205.8l.5 .2M178.2 206h.1M178.2 204.7v1.3M178.6 205.8l-.4 .2M178.6 204.5v1.3M179.5 204v.7M179.5 204.7l.5 .3M180 205h.1"/>
<path d="M180 203.7v1.3M180.4 203.4v1.3M180.4 204.7l-.4 .3M181.3 202.9v.8M181.3 203.7l.5 .2M181.8 203.9h.1M181.8 202.7v1.2M182.2 203.7l-.4 .2M182.2 202.4v1.3"/>
<circle cx="100.8" cy="80.2" r=".87"/>
<circle cx="100.8" cy="80.2" r=".9"/>
<circle cx="100.8" cy="80.2" r=".76"/>
<circle cx="113.8" cy="80.2" r=".86"/>
<circle cx="113.8" cy="80.2" r=".77"/>
<circle cx="113.8" cy="80.2" r=".91"/>
<circle cx="113.8" cy="80.2" r=".87"/>
</g>
<text font-size="8.5" x="126.9" y="279.7">PATM-1240-P0</text>
<g font-size="6.2">
<text x="130.9" y="122" transform="rotate(-90 130.9 122)">9.3</text>
<text x="102.2" y="137.6">30.6</text>
<text x="163.9" y="137.6">51</text>
</g>
<g font-size="5.4">
<text x="23.8" y="212.9">APTO NODEMCU</text>
<text x="23.8" y="217.8">ESP8266</text>
<text x="23.8" y="222.7">MÁXIMA TEMPERATURA</text>
<text x="23.8" y="227.6">DE OPERACIÓN: 50 C</text>
</g>
<g font-size="5.3">
<text x="38.5" y="8.9">4</text>
<text x="83.5" y="8.9">3</text>
<text x="133.6" y="8.9">2</text>
<text x="178.6" y="8.9">1</text>
<text x="16.2" y="30.7">F</text>
<text x="201.2" y="30.7">F</text>
<text x="16.1" y="74.9">E</text>
<text x="201.1" y="74.9">E</text>
<text x="15.5" y="124.9">D</text>
<text x="200.5" y="124.9">D</text>
<text x="15.4" y="174.9">C</text>
<text x="200.4" y="174.9">C</text>
<text x="16" y="224.9">B</text>
<text x="201" y="224.9">B</text>
<text x="127.5" y="257">GABINETE PARA ARDUINO</text>
<text x="135.5" y="262.1">NODEMCU ESP8266</text>
<text x="15.5" y="269.2">A</text>
<text x="200.5" y="269.2">A</text>
<text x="38.5" y="290.9">4</text>
<text x="83.5" y="290.9">3</text>
<text x="133.6" y="290.9">2</text>
<text x="178.6" y="290.9">1</text>
</g>
<g font-size="4.3">
<text x="153.4" y="242.3">CONTROL</text>
<text x="153.4" y="246.3">SOLUTIONS</text>
</g>
<text font-size="3.9" x="190.9" y="275.5">A4</text>
<g font-size="2">
<text x="21.8" y="234.6">SI NO SE INDICA LO CONTRARIO:</text>
<text x="21.8" y="237.1">LAS COTAS SE EXPRESAN EN MM</text>
<text x="21.8" y="239.6">ACABADO SUPERFICIAL:</text>
<text x="54.4" y="234.6">ACABADO:</text>
<text x="101.3" y="234.5">REBARBAR Y</text>
<text x="101.3" y="237">ROMPER ARISTAS</text>
<text x="101.3" y="239.5">VIVAS</text>
<text x="132.6" y="236">NO CAMBIE LA ESCALA</text>
<text x="173.3" y="236.2">REVISIÓN</text>
<text x="21.8" y="242.1">TOLERANCIAS:</text>
<text x="23.4" y="244.6">LINEAL:</text>
<text x="23.4" y="247.1">ANGULAR:</text>
<text x="34.3" y="252">NOMBRE</text>
<text x="50" y="251.9">FIRMA</text>
<text x="67.2" y="251.9">FECHA</text>
<text x="119.9" y="251.9">TÍTULO:</text>
<text x="20.6" y="256.1">DIBUJ.</text>
<text x="35.1" y="256.1">HAH</text>
<text x="20.7" y="260.3">VERIF.</text>
<text x="34.9" y="260.3">HAH</text>
<text x="20.4" y="264.4">APROB.</text>
<text x="20.5" y="268.8">FABR.</text>
<text x="33.3" y="264.4">GHLTEC</text>
<text x="20.7" y="273.1">CALID.</text>
<text x="75.6" y="272.5">MATERIAL:</text>
<text x="120.1" y="272.5">N.º DE DIBUJO</text>
<text x="75.6" y="285.5">PESO:</text>
<text x="120.1" y="285.6">ESCALA:1:1</text>
<text x="164.5" y="285.6">HOJA: 1 DE 3</text>
</g>
</svg>
